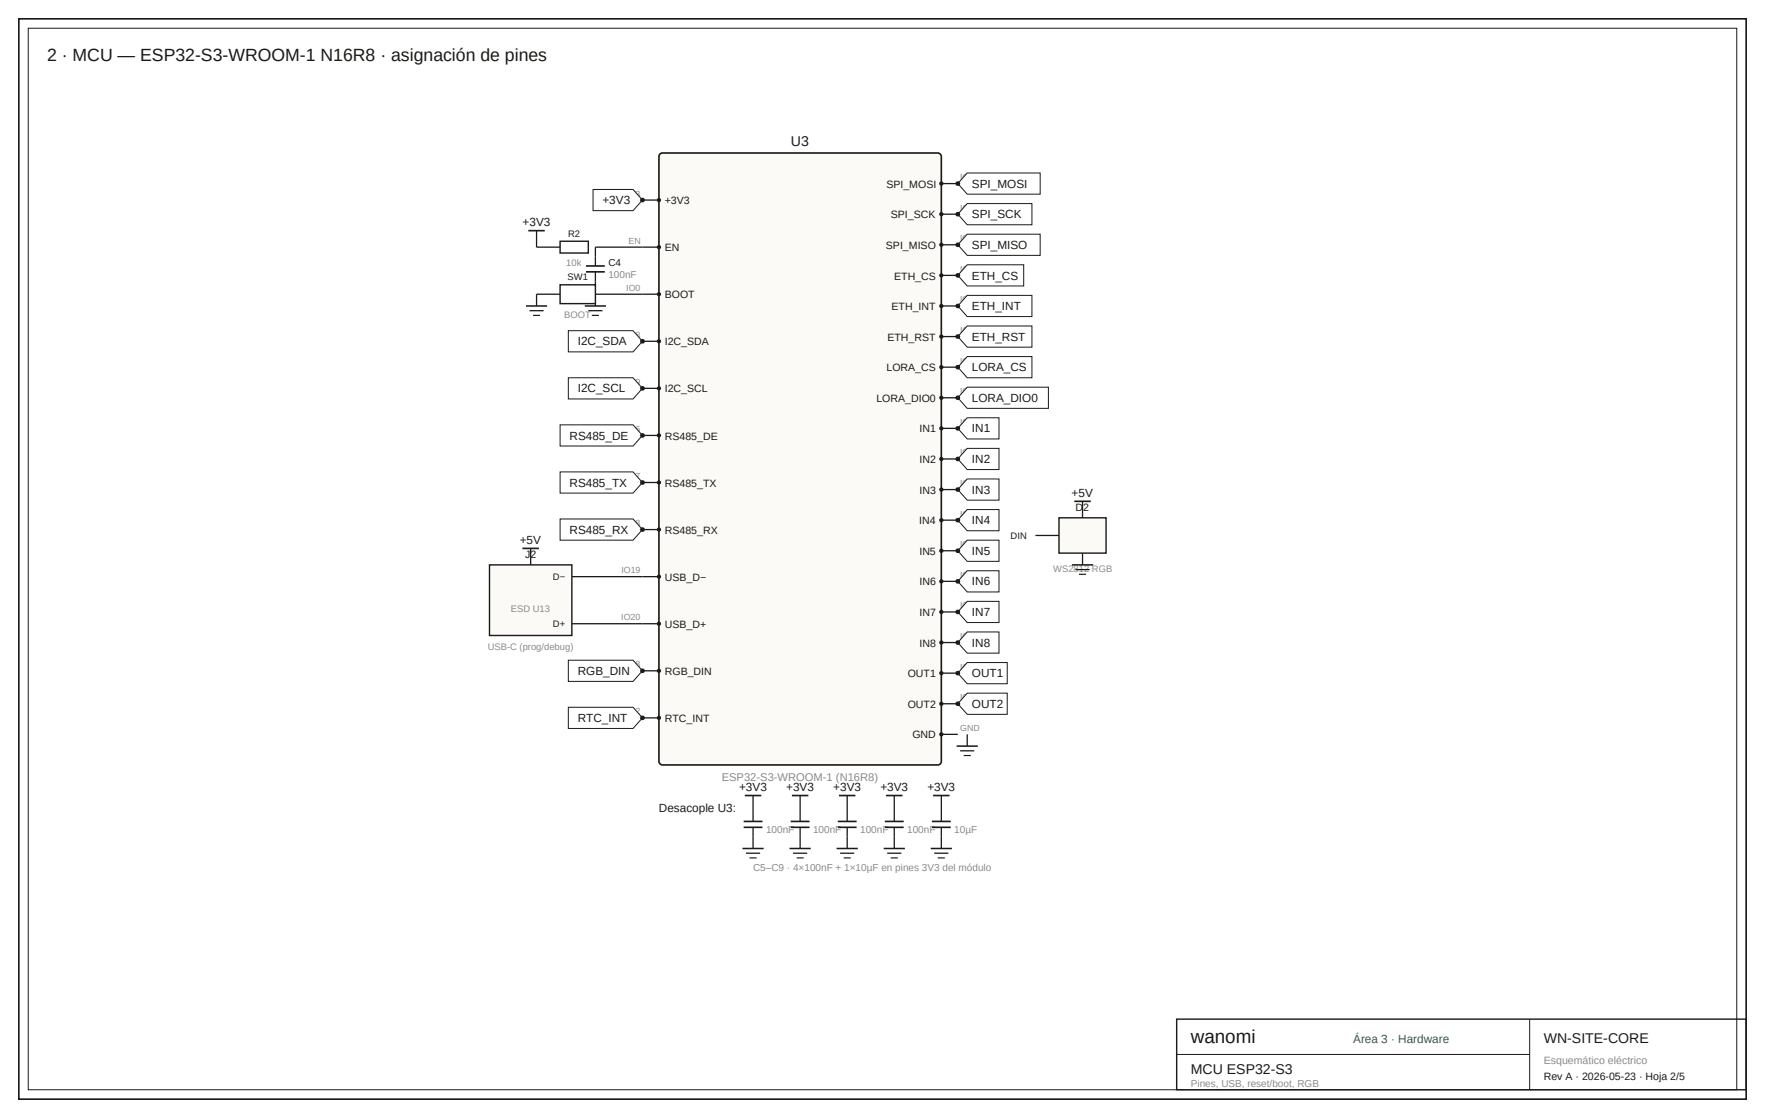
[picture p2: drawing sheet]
<svg xmlns="http://www.w3.org/2000/svg" width="397mm" height="251mm" viewBox="0 0 397 251" stroke-linecap="round" stroke-linejoin="round" font-family="sans-serif">
<path d="M4.2 4.2h388.4v242.9h-388.4z" fill="none" stroke="#1a1a18" stroke-width=".37"/>
<path d="M6.3 6.3h384.2v238.7h-384.2z" fill="none" stroke="#1a1a18" stroke-width=".22"/>
<path d="M148.4 34.6l.6-.2h61.9a.85 .85 0 0 1 .8 .8v136a.79 .79 0 0 1-.8 .8h-61.9a.85 .85 0 0 1-.8-.8v-136z" fill="#fbfaf7" stroke="#1a1a18" stroke-width=".37"/>
<path d="M144.5 45h3.7" fill="none" stroke="#1a1a18" stroke-width=".29"/>
<circle cx="148.2" cy="45" r=".48" fill="#1a1a18"/>
<path d="M144.5 55.6h3.7" fill="none" stroke="#1a1a18" stroke-width=".29"/>
<circle cx="148.2" cy="55.6" r=".48" fill="#1a1a18"/>
<path d="M144.5 66.1h3.7" fill="none" stroke="#1a1a18" stroke-width=".29"/>
<circle cx="148.2" cy="66.1" r=".48" fill="#1a1a18"/>
<path d="M144.5 76.7h3.7" fill="none" stroke="#1a1a18" stroke-width=".29"/>
<circle cx="148.2" cy="76.7" r=".48" fill="#1a1a18"/>
<path d="M144.5 87.3h3.7" fill="none" stroke="#1a1a18" stroke-width=".29"/>
<circle cx="148.2" cy="87.3" r=".48" fill="#1a1a18"/>
<path d="M144.5 97.9h3.7" fill="none" stroke="#1a1a18" stroke-width=".29"/>
<circle cx="148.2" cy="97.9" r=".48" fill="#1a1a18"/>
<path d="M144.5 108.5h3.7" fill="none" stroke="#1a1a18" stroke-width=".29"/>
<circle cx="148.2" cy="108.5" r=".48" fill="#1a1a18"/>
<path d="M144.5 119.1h3.7" fill="none" stroke="#1a1a18" stroke-width=".29"/>
<circle cx="148.2" cy="119.1" r=".48" fill="#1a1a18"/>
<path d="M144.5 129.6h3.7" fill="none" stroke="#1a1a18" stroke-width=".29"/>
<circle cx="148.2" cy="129.6" r=".48" fill="#1a1a18"/>
<path d="M144.5 140.2h3.7" fill="none" stroke="#1a1a18" stroke-width=".29"/>
<circle cx="148.2" cy="140.2" r=".48" fill="#1a1a18"/>
<path d="M144.5 150.8h3.7" fill="none" stroke="#1a1a18" stroke-width=".29"/>
<circle cx="148.2" cy="150.8" r=".48" fill="#1a1a18"/>
<path d="M144.5 161.4h3.7" fill="none" stroke="#1a1a18" stroke-width=".29"/>
<circle cx="148.2" cy="161.4" r=".48" fill="#1a1a18"/>
<path d="M211.7 41.3h3.7" fill="none" stroke="#1a1a18" stroke-width=".29"/>
<circle cx="211.7" cy="41.3" r=".48" fill="#1a1a18"/>
<path d="M211.7 48.2h3.7" fill="none" stroke="#1a1a18" stroke-width=".29"/>
<circle cx="211.7" cy="48.2" r=".48" fill="#1a1a18"/>
<path d="M211.7 55h3.7" fill="none" stroke="#1a1a18" stroke-width=".29"/>
<circle cx="211.7" cy="55" r=".48" fill="#1a1a18"/>
<path d="M211.7 61.9h3.7" fill="none" stroke="#1a1a18" stroke-width=".29"/>
<circle cx="211.7" cy="61.9" r=".48" fill="#1a1a18"/>
<path d="M211.7 68.8h3.7" fill="none" stroke="#1a1a18" stroke-width=".29"/>
<circle cx="211.7" cy="68.8" r=".48" fill="#1a1a18"/>
<path d="M211.7 75.7h3.7" fill="none" stroke="#1a1a18" stroke-width=".29"/>
<circle cx="211.7" cy="75.7" r=".48" fill="#1a1a18"/>
<path d="M211.7 82.5h3.7" fill="none" stroke="#1a1a18" stroke-width=".29"/>
<circle cx="211.7" cy="82.5" r=".48" fill="#1a1a18"/>
<path d="M211.7 89.4h3.7" fill="none" stroke="#1a1a18" stroke-width=".29"/>
<circle cx="211.7" cy="89.4" r=".48" fill="#1a1a18"/>
<path d="M211.7 96.3h3.7" fill="none" stroke="#1a1a18" stroke-width=".29"/>
<circle cx="211.7" cy="96.3" r=".48" fill="#1a1a18"/>
<path d="M211.7 103.2h3.7" fill="none" stroke="#1a1a18" stroke-width=".29"/>
<circle cx="211.7" cy="103.2" r=".48" fill="#1a1a18"/>
<path d="M211.7 110.1h3.7" fill="none" stroke="#1a1a18" stroke-width=".29"/>
<circle cx="211.7" cy="110.1" r=".48" fill="#1a1a18"/>
<path d="M211.7 116.9h3.7" fill="none" stroke="#1a1a18" stroke-width=".29"/>
<circle cx="211.7" cy="116.9" r=".48" fill="#1a1a18"/>
<path d="M211.7 123.8h3.7" fill="none" stroke="#1a1a18" stroke-width=".29"/>
<circle cx="211.7" cy="123.8" r=".48" fill="#1a1a18"/>
<path d="M211.7 130.7h3.7" fill="none" stroke="#1a1a18" stroke-width=".29"/>
<circle cx="211.7" cy="130.7" r=".48" fill="#1a1a18"/>
<path d="M211.7 137.6h3.7" fill="none" stroke="#1a1a18" stroke-width=".29"/>
<circle cx="211.7" cy="137.6" r=".48" fill="#1a1a18"/>
<path d="M211.7 144.5h3.7" fill="none" stroke="#1a1a18" stroke-width=".29"/>
<circle cx="211.7" cy="144.5" r=".48" fill="#1a1a18"/>
<path d="M211.7 151.3h3.7" fill="none" stroke="#1a1a18" stroke-width=".29"/>
<circle cx="211.7" cy="151.3" r=".48" fill="#1a1a18"/>
<path d="M211.7 158.2h3.7" fill="none" stroke="#1a1a18" stroke-width=".29"/>
<circle cx="211.7" cy="158.2" r=".48" fill="#1a1a18"/>
<path d="M211.7 165.1h3.7" fill="none" stroke="#1a1a18" stroke-width=".29"/>
<circle cx="211.7" cy="165.1" r=".48" fill="#1a1a18"/>
<path d="M133.3 42.6h9l2.2 2.4-2.2 2.4h-9z" fill="#fff" stroke="#1a1a18" stroke-width=".22"/>
<circle cx="144.5" cy="45" r=".53" fill="#1a1a18"/>
<path d="M133.9 55.6h10.6" fill="none" stroke="#1a1a18" stroke-width=".29"/>
<path d="M125.9 54.2h6.4v2.7h-6.4z" fill="#fff" stroke="#1a1a18" stroke-width=".32"/>
<path d="M120.6 51.9v3.7h5.3M133.9 55.6v4.2M132.3 69.8h3.2M133.9 61.1v7.7M133.9 66.1h10.6" fill="none" stroke="#1a1a18" stroke-width=".29"/>
<path d="M118.8 51.9h3.7M131.8 59.8h4.2M131.8 61.1h4.2" fill="none" stroke="#1a1a18" stroke-width=".37"/>
<path d="M131.5 68.8h4.8" fill="none" stroke="#1a1a18" stroke-width=".34"/>
<path d="M133.1 70.9h1.6" fill="none" stroke="#1a1a18" stroke-width=".26"/>
<path d="M125.9 64h8v4.3h-8z" fill="#fff" stroke="#1a1a18" stroke-width=".32"/>
<path d="M119.1 69.8h3.1M125.9 66.1h-5.3v2.7" fill="none" stroke="#1a1a18" stroke-width=".29"/>
<path d="M118.3 68.8h4.7" fill="none" stroke="#1a1a18" stroke-width=".34"/>
<path d="M119.9 70.9h1.5" fill="none" stroke="#1a1a18" stroke-width=".26"/>
<path d="M127.8 74.3h14.5l2.2 2.4-2.2 2.4h-14.5z" fill="#fff" stroke="#1a1a18" stroke-width=".22"/>
<circle cx="144.5" cy="76.7" r=".53" fill="#1a1a18"/>
<path d="M127.8 84.9h14.5l2.2 2.4-2.2 2.4h-14.5z" fill="#fff" stroke="#1a1a18" stroke-width=".22"/>
<circle cx="144.5" cy="87.3" r=".53" fill="#1a1a18"/>
<path d="M125.9 95.5h16.4l2.2 2.4-2.2 2.4h-16.4z" fill="#fff" stroke="#1a1a18" stroke-width=".22"/>
<circle cx="144.5" cy="97.9" r=".53" fill="#1a1a18"/>
<path d="M125.9 106.1h16.4l2.2 2.4-2.2 2.4h-16.4z" fill="#fff" stroke="#1a1a18" stroke-width=".22"/>
<circle cx="144.5" cy="108.5" r=".53" fill="#1a1a18"/>
<path d="M125.9 116.7h16.4l2.2 2.4-2.2 2.3h-16.4z" fill="#fff" stroke="#1a1a18" stroke-width=".22"/>
<circle cx="144.5" cy="119.1" r=".53" fill="#1a1a18"/>
<path d="M127.8 148.4h14.5l2.2 2.4-2.2 2.4h-14.5z" fill="#fff" stroke="#1a1a18" stroke-width=".22"/>
<circle cx="144.5" cy="150.8" r=".53" fill="#1a1a18"/>
<path d="M127.8 159h14.5l2.2 2.4-2.2 2.4h-14.5z" fill="#fff" stroke="#1a1a18" stroke-width=".22"/>
<circle cx="144.5" cy="161.4" r=".53" fill="#1a1a18"/>
<path d="M128.6 129.6h15.9M128.6 140.2h15.9" fill="none" stroke="#1a1a18" stroke-width=".29"/>
<path d="M110.1 127h18.5v15.9h-18.5z" fill="#fbfaf7" stroke="#1a1a18" stroke-width=".32"/>
<path d="M119.3 123.3v3.7" fill="none" stroke="#1a1a18" stroke-width=".29"/>
<path d="M117.5 123.3h3.7" fill="none" stroke="#1a1a18" stroke-width=".37"/>
<path d="M217.5 38.9h16.4v4.8h-16.4l-2.1-2.4z" fill="#fff" stroke="#1a1a18" stroke-width=".22"/>
<circle cx="215.4" cy="41.3" r=".53" fill="#1a1a18"/>
<path d="M217.5 45.8h14.5v4.7h-14.5l-2.1-2.3z" fill="#fff" stroke="#1a1a18" stroke-width=".22"/>
<circle cx="215.4" cy="48.2" r=".53" fill="#1a1a18"/>
<path d="M217.5 52.7h16.4v4.7h-16.4l-2.1-2.4z" fill="#fff" stroke="#1a1a18" stroke-width=".22"/>
<circle cx="215.4" cy="55" r=".53" fill="#1a1a18"/>
<path d="M217.5 59.5h12.7v4.8h-12.7l-2.1-2.4z" fill="#fff" stroke="#1a1a18" stroke-width=".22"/>
<circle cx="215.4" cy="61.9" r=".53" fill="#1a1a18"/>
<path d="M217.5 66.4h14.5v4.8h-14.5l-2.1-2.4z" fill="#fff" stroke="#1a1a18" stroke-width=".22"/>
<circle cx="215.4" cy="68.8" r=".53" fill="#1a1a18"/>
<path d="M217.5 73.3h14.5v4.8h-14.5l-2.1-2.4z" fill="#fff" stroke="#1a1a18" stroke-width=".22"/>
<circle cx="215.4" cy="75.7" r=".53" fill="#1a1a18"/>
<path d="M217.5 80.2h14.5v4.7h-14.5l-2.1-2.4z" fill="#fff" stroke="#1a1a18" stroke-width=".22"/>
<circle cx="215.4" cy="82.5" r=".53" fill="#1a1a18"/>
<path d="M217.5 87h18.2v4.8h-18.2l-2.1-2.4z" fill="#fff" stroke="#1a1a18" stroke-width=".22"/>
<circle cx="215.4" cy="89.4" r=".53" fill="#1a1a18"/>
<path d="M217.5 93.9h7.1v4.8h-7.1l-2.1-2.4z" fill="#fff" stroke="#1a1a18" stroke-width=".22"/>
<circle cx="215.4" cy="96.3" r=".53" fill="#1a1a18"/>
<path d="M217.5 100.8h7.1v4.8h-7.1l-2.1-2.4z" fill="#fff" stroke="#1a1a18" stroke-width=".22"/>
<circle cx="215.4" cy="103.2" r=".53" fill="#1a1a18"/>
<path d="M217.5 107.7h7.1v4.7h-7.1l-2.1-2.3z" fill="#fff" stroke="#1a1a18" stroke-width=".22"/>
<circle cx="215.4" cy="110.1" r=".53" fill="#1a1a18"/>
<path d="M217.5 114.6h7.1v4.7h-7.1l-2.1-2.4z" fill="#fff" stroke="#1a1a18" stroke-width=".22"/>
<circle cx="215.4" cy="116.9" r=".53" fill="#1a1a18"/>
<path d="M217.5 121.4h7.1v4.8h-7.1l-2.1-2.4z" fill="#fff" stroke="#1a1a18" stroke-width=".22"/>
<circle cx="215.4" cy="123.8" r=".53" fill="#1a1a18"/>
<path d="M217.5 128.3h7.1v4.8h-7.1l-2.1-2.4z" fill="#fff" stroke="#1a1a18" stroke-width=".22"/>
<circle cx="215.4" cy="130.7" r=".53" fill="#1a1a18"/>
<path d="M217.5 135.2h7.1v4.8h-7.1l-2.1-2.4z" fill="#fff" stroke="#1a1a18" stroke-width=".22"/>
<circle cx="215.4" cy="137.6" r=".53" fill="#1a1a18"/>
<path d="M217.5 142.1h7.1v4.7h-7.1l-2.1-2.3z" fill="#fff" stroke="#1a1a18" stroke-width=".22"/>
<circle cx="215.4" cy="144.5" r=".53" fill="#1a1a18"/>
<path d="M217.5 149h9v4.7h-9l-2.1-2.4z" fill="#fff" stroke="#1a1a18" stroke-width=".22"/>
<circle cx="215.4" cy="151.3" r=".53" fill="#1a1a18"/>
<path d="M217.5 155.8h9v4.8h-9l-2.1-2.4z" fill="#fff" stroke="#1a1a18" stroke-width=".22"/>
<circle cx="215.4" cy="158.2" r=".53" fill="#1a1a18"/>
<g fill="none" stroke="#1a1a18" stroke-width=".29">
<path d="M169.3 178.9v5.8M179.9 178.9v5.8M190.5 178.9v5.8M201.1 178.9v5.8M211.7 178.9v5.8M215.9 168.8h3.2M217.5 165.1v2.6M167.7 191.8h3.2M169.3 186v4.8M178.3 191.8h3.2M179.9 186v4.8M188.9 191.8h3.2"/>
<path d="M190.5 186v4.8M199.5 191.8h3.2M201.1 186v4.8M210.1 191.8h3.2M211.7 186v4.8"/>
</g>
<path d="M215.1 167.7h4.8M167 190.8h4.7M177.5 190.8h4.8M188.1 190.8h4.8M198.7 190.8h4.8M209.3 190.8h4.7" fill="none" stroke="#1a1a18" stroke-width=".34"/>
<path d="M216.7 169.9h1.6M168.5 192.9h1.6M179.1 192.9h1.6M189.7 192.9h1.6M200.3 192.9h1.6M210.9 192.9h1.6" fill="none" stroke="#1a1a18" stroke-width=".26"/>
<g fill="none" stroke="#1a1a18" stroke-width=".37">
<path d="M167.5 178.9h3.7M178.1 178.9h3.7M188.6 178.9h3.8M199.2 178.9h3.7M209.8 178.9h3.7M167.2 184.7h4.2M167.2 186h4.2M177.8 184.7h4.2M177.8 186h4.2M188.4 184.7h4.2M188.4 186h4.2M199 184.7h4.2"/>
<path d="M199 186h4.2M209.5 184.7h4.3M209.5 186h4.3"/>
</g>
<path d="M238.1 116.4h10.6v8h-10.6z" fill="#fbfaf7" stroke="#1a1a18" stroke-width=".32"/>
<path d="M243.4 112.7v3.7M232.8 120.4h5.3M241.8 128.1h3.2M243.4 124.4v2.6" fill="none" stroke="#1a1a18" stroke-width=".29"/>
<path d="M241.6 112.7h3.7" fill="none" stroke="#1a1a18" stroke-width=".37"/>
<path d="M241 127h4.8" fill="none" stroke="#1a1a18" stroke-width=".34"/>
<path d="M242.6 129.1h1.6" fill="none" stroke="#1a1a18" stroke-width=".26"/>
<path d="M264.6 229.1h128v15.9h-128z" fill="none" stroke="#1a1a18" stroke-width=".32"/>
<path d="M264.6 237.1h79.4M344 229.1v15.9" fill="none" stroke="#1a1a18" stroke-width=".22"/>
<text font-size="4.2" fill="#1a1a18" x="267.8" y="234.4">wanomi</text>
<text font-size="4" fill="#1a1a18" x="10.6" y="13.8">2 · MCU — ESP32-S3-WROOM-1 N16R8 · asignación de pines</text>
<g font-size="3.2" fill="#1a1a18">
<text x="177.8" y="32.8">U3</text>
<text x="347.1" y="234.4">WN-SITE-CORE</text>
<text x="267.8" y="241.6">MCU ESP32-S3</text>
</g>
<g font-size="2.6" fill="#1a1a18">
<text x="135.5" y="45.9">+3V3</text>
<text x="218.5" y="42.2">SPI_MOSI</text>
<text x="117.5" y="50.8">+3V3</text>
<text x="218.5" y="49.1">SPI_SCK</text>
<text x="218.5" y="56">SPI_MISO</text>
<text x="218.5" y="62.8">ETH_CS</text>
<text x="218.5" y="69.7">ETH_INT</text>
<text x="129.9" y="77.7">I2C_SDA</text>
<text x="218.5" y="76.6">ETH_RST</text>
<text x="218.5" y="83.5">LORA_CS</text>
<text x="129.9" y="88.2">I2C_SCL</text>
<text x="218.5" y="90.4">LORA_DIO0</text>
<text x="128.1" y="98.8">RS485_DE</text>
<text x="218.5" y="97.2">IN1</text>
<text x="218.5" y="104.1">IN2</text>
<text x="128.1" y="109.4">RS485_TX</text>
<text x="218.5" y="111">IN3</text>
<text x="241" y="111.7">+5V</text>
<text x="128.1" y="120">RS485_RX</text>
<text x="218.5" y="117.9">IN4</text>
<text x="116.9" y="122.2">+5V</text>
<text x="218.5" y="124.8">IN5</text>
<text x="218.5" y="131.6">IN6</text>
<text x="218.5" y="138.5">IN7</text>
<text x="218.5" y="145.4">IN8</text>
<text x="129.9" y="151.7">RGB_DIN</text>
<text x="218.5" y="152.3">OUT1</text>
<text x="218.5" y="159.1">OUT2</text>
<text x="129.9" y="162.3">RTC_INT</text>
<text x="166.2" y="177.8">+3V3</text>
<text x="176.8" y="177.8">+3V3</text>
<text x="187.4" y="177.8">+3V3</text>
<text x="198" y="177.8">+3V3</text>
<text x="208.5" y="177.8">+3V3</text>
<text x="148.2" y="182.6">Desacople U3:</text>
</g>
<text font-size="2.6" fill="#0f6e56" x="304.3" y="234.4">Área 3 · Hardware</text>
<text font-size="2.5" fill="#8c8b85" x="162.3" y="175.7">ESP32-S3-WROOM-1 (N16R8)</text>
<g font-size="2.4" fill="#1a1a18">
<text x="149.5" y="45.9">+3V3</text>
<text x="199.3" y="42.2">SPI_MOSI</text>
<text x="200.3" y="49.1">SPI_SCK</text>
<text x="149.5" y="56.5">EN</text>
<text x="199.2" y="56">SPI_MISO</text>
<text x="201.1" y="62.8">ETH_CS</text>
<text x="149.5" y="67.1">BOOT</text>
<text x="200.5" y="69.7">ETH_INT</text>
<text x="149.5" y="77.7">I2C_SDA</text>
<text x="199.5" y="76.6">ETH_RST</text>
<text x="199.3" y="83.5">LORA_CS</text>
<text x="149.5" y="88.2">I2C_SCL</text>
<text x="197.1" y="90.4">LORA_DIO0</text>
<text x="149.5" y="98.8">RS485_DE</text>
<text x="206.8" y="97.2">IN1</text>
<text x="206.8" y="104.1">IN2</text>
<text x="149.5" y="109.4">RS485_TX</text>
<text x="206.7" y="111">IN3</text>
<text x="149.5" y="120">RS485_RX</text>
<text x="206.7" y="117.9">IN4</text>
<text x="241.9" y="114.8">D2</text>
<text x="118.1" y="125.4">J2</text>
<text x="206.7" y="124.8">IN5</text>
<text x="149.5" y="130.6">USB_D−</text>
<text x="206.7" y="131.6">IN6</text>
<text x="149.5" y="141.2">USB_D+</text>
<text x="206.8" y="138.5">IN7</text>
<text x="206.7" y="145.4">IN8</text>
<text x="149.5" y="151.7">RGB_DIN</text>
<text x="204.1" y="152.3">OUT1</text>
<text x="204.1" y="159.1">OUT2</text>
<text x="149.5" y="162.3">RTC_INT</text>
<text x="205.2" y="166">GND</text>
<text x="347.1" y="242.9">Rev A · 2026-05-23 · Hoja 2/5</text>
</g>
<text font-size="2.4" fill="#8c8b85" x="347.1" y="239.2">Esquemático eléctrico</text>
<text font-size="2.2" fill="#1a1a18" x="136.8" y="59.8">C4</text>
<g font-size="2.2" fill="#8c8b85">
<text x="136.8" y="62.4">100nF</text>
<text x="172.2" y="187.3">100nF</text>
<text x="182.8" y="187.3">100nF</text>
<text x="193.4" y="187.3">100nF</text>
<text x="204" y="187.3">100nF</text>
<text x="214.6" y="187.3">10µF</text>
<text x="169.3" y="195.8">C5–C9 · 4×100nF + 1×10µF en pines 3V3 del módulo</text>
<text x="267.8" y="244.5">Pines, USB, reset/boot, RGB</text>
</g>
<g font-size="2.1" fill="#1a1a18">
<text x="127.7" y="53.2">R2</text>
<text x="127.6" y="63">SW1</text>
<text x="227.2" y="121.2">DIN</text>
<text x="124.3" y="130.4">D−</text>
<text x="124.3" y="141">D+</text>
</g>
<g font-size="2.1" fill="#8c8b85">
<text x="127.3" y="59.8">10k</text>
<text x="126.8" y="71.4">BOOT</text>
<text x="236.8" y="128.6">WS2812 RGB</text>
<text x="114.9" y="137.6">ESD U13</text>
<text x="109.7" y="146.1">USB-C (prog/debug)</text>
</g>
<g font-size="2" fill="#8c8b85">
<text x="215.9" y="40.5">IO11</text>
<text x="140.5" y="44.2">3V3</text>
<text x="215.9" y="47.4">IO12</text>
<text x="141.3" y="54.8">EN</text>
<text x="215.9" y="54.2">IO13</text>
<text x="140.8" y="65.4">IO0</text>
<text x="215.9" y="61.1">IO10</text>
<text x="215.9" y="68">IO15</text>
<text x="140.8" y="75.9">IO8</text>
<text x="215.9" y="74.9">IO21</text>
<text x="215.9" y="81.8">IO14</text>
<text x="140.8" y="86.5">IO9</text>
<text x="215.9" y="88.6">IO47</text>
<text x="215.9" y="95.5">IO1</text>
<text x="139.7" y="97.1">IO16</text>
<text x="139.7" y="107.7">IO17</text>
<text x="215.9" y="102.4">IO2</text>
<text x="215.9" y="109.3">IO4</text>
<text x="139.7" y="118.3">IO18</text>
<text x="215.9" y="116.2">IO5</text>
<text x="215.9" y="123">IO6</text>
<text x="139.7" y="128.9">IO19</text>
<text x="215.9" y="129.9">IO7</text>
<text x="215.9" y="136.8">IO38</text>
<text x="139.7" y="139.4">IO20</text>
<text x="215.9" y="143.7">IO39</text>
<text x="139.7" y="150">IO48</text>
<text x="215.9" y="150.5">IO40</text>
<text x="139.7" y="160.6">IO42</text>
<text x="215.9" y="157.4">IO41</text>
<text x="215.9" y="164.3">GND</text>
</g>
</svg>
